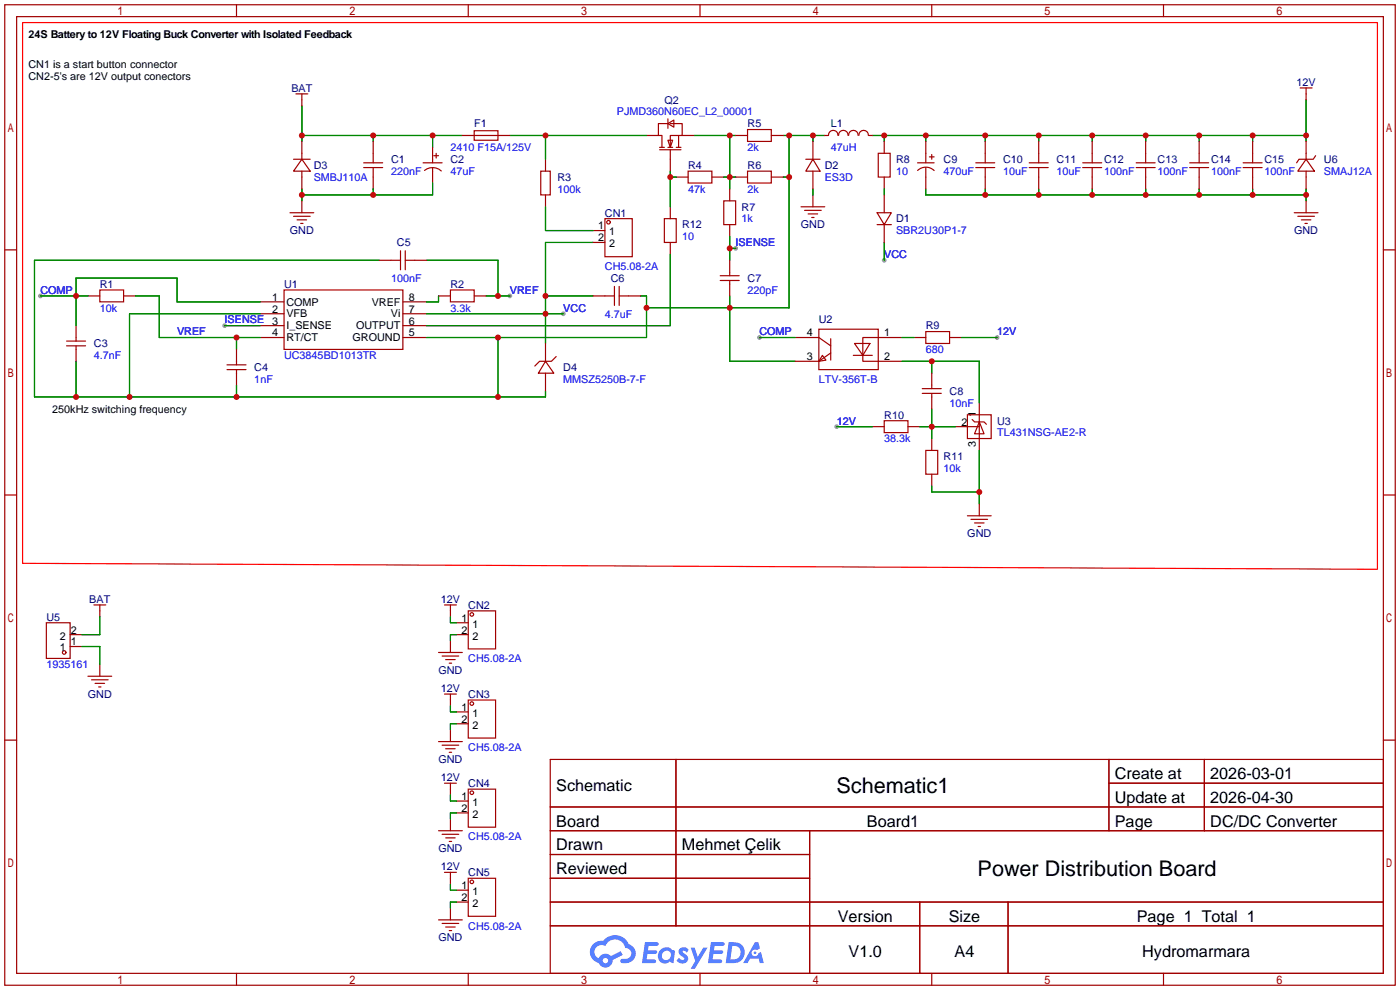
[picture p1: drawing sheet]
<svg xmlns="http://www.w3.org/2000/svg" width="299mm" height="212mm" viewBox="0 0 299 212" stroke-linecap="round" stroke-linejoin="round" font-family="sans-serif">
<g fill="#999">
<circle cx="157.2" cy="53.1" r=".51"/>
<circle cx="48" cy="69.6" r=".51"/>
<circle cx="109" cy="63.2" r=".51"/>
<circle cx="120.4" cy="67.1" r=".51"/>
<circle cx="189" cy="55.6" r=".51"/>
<circle cx="178.8" cy="91.2" r=".51"/>
<circle cx="213.1" cy="72.1" r=".51"/>
<circle cx="162.3" cy="72.1" r=".51"/>
<circle cx="8.6" cy="63.2" r=".51"/>
</g>
<g fill="none" stroke="#a10000" stroke-width=".25">
<path d="M1 1h297.2v209.6h-297.2zM3.6 3.6h292.1v204.4h-292.1zM50.5 1v2.6M100.1 1v2.6M149.6 1v2.6M199.1 1v2.6M248.7 1v2.6M1 53.4h2.6M295.7 53.4h2.5M1 105.8h2.6M295.7 105.8h2.5M1 158.2h2.6"/>
<path d="M295.7 158.2h2.5M117.6 162.3h178.1v45.7h-178.1zM117.6 172.5h178.1M117.6 177.5h178.1M144.5 162.3v35.6M173 177.5v30.5M237 162.3v15.2M237 167.4h58.7M257.4 162.3v15.2M117.6 182.6h55.4M117.6 192.8h178.1M117.6 187.7h55.4"/>
<path d="M117.6 197.9h178.1M196.6 192.8v15.2M215.4 192.8v15.2M50.5 208v2.6M100.1 208v2.6M149.6 208v2.6M199.1 208v2.6M248.7 208v2.6"/>
</g>
<g fill="#5487ff">
<path d="M145.3 202.7a1.3 1.3 0 0 1 1.9 .3l-.4 .6a.54 .54 0 0 0-.9-.2l.1 .2a1.34 1.34 0 0 1 .9 1.8 1.47 1.47 0 0 1-2.3-.1l.5-.6 .8 .5a.31 .31 0 0 0 .4-.3 .31 .31 0 0 0-.3-.4 1.12 1.12 0 0 1-.7-1.8z"/>
<path d="M147.6 202.5h.9l.6 2 1.2-2h.9l-2.7 4.6h-.9l1-1.7z"/>
<path d="M137.8 201.4h1.7a1.31 1.31 0 0 1 1.2 .2 .4 .4 0 0 1-.3 .5l-1.8 .1-.1 .9h1.6a.4 .4 0 0 1 .4 .4 .4 .4 0 0 1-.5 .4h-1.6l-.2 1.2h1.4a.46 .46 0 0 1 .5 0 .46 .46 0 0 1 .1 .5l-.4 .2h-2.6z"/>
<path d="M151.9 201.4h1.7a1.32 1.32 0 0 1 1.2 .2 .39 .39 0 0 1-.3 .5l-1.8 .1-.1 .9h1.6a.4 .4 0 0 1 .4 .4 .4 .4 0 0 1-.4 .4h-1.7l-.2 1.2h1.4a.46 .46 0 0 1 .5 0 .46 .46 0 0 1 .1 .5l-.4 .2h-2.6z"/>
<path d="M161.3 201.4h.8l.3 1.3-.6 .4a.75 .75 0 0 0-1.1 .3 .75 .75 0 0 0 .5 1 .75 .75 0 0 0 .9-.7l.5-.2 .6 2.3h-.8l-.3-.9h-1.8l-.5 .9h-1z"/>
<path d="M155.7 201.4l-.6 4.4h1.5a2.27 2.27 0 0 0 2.6-2.2 2.27 2.27 0 0 0-2.7-2.2zM156.5 202.1a1.5 1.5 0 0 1 1.8 1.6 1.5 1.5 0 0 1-1.9 1.4h-.3z"/>
<path d="M141.2 203a1.6 1.6 0 0 0-.3 2.3 1.6 1.6 0 0 0 2.3 .2l.7 .3 .3-2.4-.1-.3-.5-.1a1.58 1.58 0 0 0-2.4 0zM141.8 203.5a.98 .98 0 0 1 1.6 .4 .98 .98 0 0 1-1.1 1.3 .94 .94 0 0 1-.9-.7 .94 .94 0 0 1 .4-1z"/>
<path d="M126.8 201.8a2.37 2.37 0 0 0 1.1 4 1.54 1.54 0 0 0 1.8 1 1.54 1.54 0 0 0 1.2-1.6l2.2-1.1-.5-.8-2 1a1.57 1.57 0 0 0-2.7 .5 1.5 1.5 0 0 1-.7-2.1 1.5 1.5 0 0 1 2.2-.5 2.23 2.23 0 0 1 2.3-1.4 2.23 2.23 0 0 1 2 1.8 1.16 1.16 0 0 1 1.2 1.1 1.16 1.16 0 0 1-1.1 1.2h-.7a.47 .47 0 0 0-.5 .4 .47 .47 0 0 0 .4 .5 2.17 2.17 0 0 0 2.5-.9 2.17 2.17 0 0 0-.3-2.7l-.8-.4a3.2 3.2 0 0 0-5.5-.7l-1.1 .1zM128.8 205.3a.6 .6 0 0 1 1.2 0 .6 .6 0 0 1-1.2 0z"/>
<circle cx="161.4" cy="203.6" r=".28"/>
</g>
<g fill="none" stroke="#a10000" stroke-width=".25">
<path d="M277.9 18.8h2.5M279.1 18.8v2.5M62.7 34h3.6M63.2 20.1h2.6M64.5 34l1.8 2.6h-3.6zM64.5 20.1v2.5M64.5 30.2v3.8M64.5 36.6v3.8M77.7 35.8h4.1M77.7 34.8h4.1M79.8 30.2v4.6M79.8 35.8v4.6"/>
<path d="M90.4 34.8h4.1M90.7 36.4a2.74 2.74 0 0 1 3.6 .1M92.5 31.5v3.3M92.5 35.8v3.3M92.7 33.3h1M93.2 32.8v1M98.8 29h10.2M101.3 27.9h5.1v2.1h-5.1zM115.6 36.6h2v5.1h-2zM116.6 34v2.6M138.2 29h2.5M141 32h4.5"/>
<path d="M141 31.5h1M142.7 30h1.1l-.5 1.5zM142.7 26.4l1.3-.7v1.5zM142.7 26.4h-2v2.6h.8v2.5M142.7 25.4v2M142.7 31.5h1.1M143.3 26.4h2.5v2.6h-2.5v2.5M143.3 32v4.6M144.5 37.8h2.6M144.5 31.5h1M145 29v2.5M145.8 29h2.5"/>
<path d="M147.1 36.6h5v2.5h-5zM152.1 37.8h2.6M157.2 37.8h2.6M157.2 29h2.6M159.8 27.7h5v2.5h-5zM159.8 36.6h5v2.5h-5zM164.8 37.8h2.6M164.8 29h2.6M172.2 34h3.1M173.7 34l1.6 2.6h-3.1zM173.7 30.2v3.8M173.7 36.6v3.8"/>
<path d="M176.3 29h.7M177.1 28.9a1.01 1.01 0 0 1 1-1 1.01 1.01 0 0 1 1 1M179.2 28.9a1.01 1.01 0 0 1 1-1 1.01 1.01 0 0 1 1 1M181.4 28.9a1.01 1.01 0 0 1 1-1 1.01 1.01 0 0 1 1 1M183.6 28.9a1.01 1.01 0 0 1 1-1 1.01 1.01 0 0 1 1 1M185.7 29h.7M187.7 32.8h2.5v5h-2.5zM189 30.2v2.6M189 37.8v2.6M196.1 34.8h3.5M196.1 36.4a2.54 2.54 0 0 1 3.6 .1M197.9 30.2v4.6"/>
<path d="M197.9 35.8v4.6M198.6 33.5h1M199.1 33v1M208.5 35.8h4.1M208.5 34.8h4.1M210.6 30.2v4.6M210.6 35.8v4.6M220 35.8h4M220 34.8h4M222 30.2v4.6M222 35.8v4.6M231.4 35.8h4.1"/>
<path d="M231.4 34.8h4.1M233.4 30.2v4.6M233.4 35.8v4.6M242.8 35.8h4.1M242.8 34.8h4.1M244.9 30.2v4.6M244.9 35.8v4.6M254.3 35.8h4M254.3 34.8h4M256.3 30.2v4.6M256.3 35.8v4.6M265.7 35.8h4"/>
<path d="M265.7 34.8h4M267.7 30.2v4.6M267.7 35.8v4.6M279.1 34l1.8 2.6h-3.5zM279.1 30.2v3.8M279.1 36.6v3.8M281.2 33.3l-.5 .7h-3.1l-.5 .8M62 45.5h5.1M62.7 46.2h3.6M63.5 47h2M64.3 47.8h.5M64.5 42.9v2.6"/>
<path d="M81 55.6h4.6M85.6 53.6v4.1M86.6 53.6v4.1M86.6 55.6h4.6M116.6 41.7v2.5M126.7 49.3h2.6M126.7 51.8h2.6M129.3 46.7h5.8v8.2h-5.8zM142 46.7h2.5v5.1h-2.5zM143.3 44.2v2.5M143.3 51.8v2.6M153.9 59.9h4.1"/>
<path d="M153.9 58.9h4.1M154.7 42.9h2.5v5.1h-2.5zM156 40.4v2.5M156 48v2.5M156 55.6v3.3M156 59.9v3.3M171.2 44.2h5.1M172 45h3.5M172.7 45.7h2.1M173.5 46.5h.5M173.7 41.7v2.5M187.5 45.5h3l-1.5 2.5z"/>
<path d="M187.5 48h3M189 41.7v3.8M189 48v3.8M276.6 45.5h5.1M277.4 46.2h3.5M278.1 47h2.1M278.9 47.8h.5M279.1 42.9v2.6M14.2 73.9h4.1M14.2 72.9h4.1M16.3 69.6v3.3M16.3 73.9v3.3"/>
<path d="M18.8 63.2h2.5M21.3 62h5.1v2.5h-5.1zM26.4 63.2h2.6M48.5 79h4.1M48.5 78h4.1M50.5 74.7v3.3M50.5 79v3.3M55.6 64.5h5.1M55.6 67.1h5.1M55.6 69.6h5.1M55.6 72.1h5.1M60.7 62h25.4v12.7h-25.4z"/>
<path d="M86.1 64.5h5.1M86.1 67.1h5.1M86.1 69.6h5.1M86.1 72.1h5.1M93.7 63.2h2.6M96.3 62h5v2.5h-5zM101.3 63.2h2.6M116.6 77.2l1.8 2.6h-3.3zM116.6 73.4v3.8M116.6 79.8v3.8M118.9 76.2l-1 1h-2.6l-1 1M126.7 63.2h4.6"/>
<path d="M131.3 61.2v4.1M132.3 63.2h4.6M132.3 61.2v4.1M169.9 72.1h5.1l2.5 1.8M169.9 77.2h5.1M175 70.4h12.7v8.6h-12.7zM175.8 75.9l.7 1.1-1.5 .2zM177.5 75.4l-2.5 1.8M177.5 72.4v4.6M182.4 75.9h4M182.6 73.4h3.3l-1.5 2.5zM192.8 72.1h-8.4v5.1h8.4"/>
<path d="M195.3 72.1h2.6M197.9 70.9h5v2.5h-5zM199.1 79.8v3.3M202.9 72.1h2.6M186.4 91.2h2.6M189 89.9h5.1v2.6h-5.1zM194.1 91.2h2.5M197.1 84.1h4.1M197.1 83.1h4.1M197.9 96.3h2.5v5h-2.5zM199.1 84.1v3.3M199.1 93.7v2.6"/>
<path d="M204.2 91.2h5.1M206.8 88.6h5v5.1h-5zM207.8 89.7l.5 .5h2l.5 .5M209.3 90.2l1 2.5h-2zM209.3 86.1v10.2M199.1 101.3v2.6M206.8 110.2h5M207.5 111h3.6M208.3 111.8h2M209 112.5h.5M209.3 107.7v2.5M9.9 133.1h5.1v7.6h-5.1z"/>
<path d="M15 138.2h2.5M15 135.6h2.5M20.1 129.3h2.5M21.3 129.3v2.5M93.7 139.4h5.1M95 129.3h2.5M96.3 129.3v2.5M96.3 136.9v2.5M97.5 135.6h2.6M97.5 133.1h2.6M100.1 130.6h5.8v8.1h-5.8zM18.8 144.5h5.1"/>
<path d="M19.6 145.3h3.5M20.3 146.1h2.1M21.1 146.8h.5M21.3 142v2.5M93.7 158.5h5.1M94.5 140.2h3.5M94.5 159.3h3.5M95 148.3h2.5M95.2 141h2.1M96 141.7h.5M96.3 148.3v2.6M96.3 156v2.5"/>
<path d="M97.5 152.1h2.6M97.5 154.7h2.6M100.1 149.6h5.8v8.1h-5.8zM93.7 177.5h5.1M94.5 178.3h3.5M95 167.4h2.5M95.2 160h2.1M95.2 179.1h2.1M96 160.8h.5M96 179.8h.5M96.3 167.4v2.5M96.3 175v2.5"/>
<path d="M97.5 171.2h2.6M97.5 173.7h2.6M100.1 168.7h5.8v8.1h-5.8zM93.7 196.6h5.1M94.5 197.4h3.5M95 186.4h2.5M95.2 198.1h2.1M96 198.9h.5M96.3 186.4v2.6M96.3 194.1v2.5M97.5 190.2h2.6M97.5 192.8h2.6"/>
<path d="M100.1 187.7h5.8v8.1h-5.8z"/>
<circle cx="130" cy="47.5" r=".38"/>
<circle cx="13.7" cy="139.4" r=".38"/>
<circle cx="100.8" cy="131.3" r=".38"/>
<circle cx="100.8" cy="150.4" r=".38"/>
<circle cx="100.8" cy="169.4" r=".38"/>
<circle cx="100.8" cy="188.5" r=".38"/>
</g>
<g fill="none" stroke="#008700" stroke-width=".25">
<path d="M64.5 29h34.3M64.5 22.6v7.6M79.8 29v1.2M92.5 39.1v2.6h-28M92.5 29v2.5M109 29h29.2M116.6 29v5M143.3 36.6v7.6M143.3 37.8h1.2M148.3 29h8.9M154.7 37.8h2.5M156 29v11.4"/>
<path d="M167.4 37.8h1.3M167.4 29h8.9M168.7 29v36.8h-30.5M173.7 29v1.2M186.4 29h92.7M189 29v1.2M197.9 29v1.2M210.6 29v1.2M222 29v1.2M233.4 29v1.2M244.9 29v1.2M256.3 29v1.2"/>
<path d="M267.7 29v1.2M279.1 21.3v8.9M64.5 40.4v2.5M79.8 40.4v1.3M81 55.6h-73.6v29.2h109.2v-1.2M91.2 55.6h15.2v7.6M116.6 44.2v5.1h10.1M126.7 51.8h-10.1v21.6M143.3 54.4v15.2h-52.1M156 50.5v5.1M156 53.1h1.2M173.7 40.4v1.3"/>
<path d="M189 40.4v1.3M189 51.8v3.8M197.9 40.4v1.3h81.2M210.6 40.4v1.3M222 40.4v1.3M233.4 40.4v1.3M244.9 40.4v1.3M256.3 40.4v1.3M267.7 40.4v1.3M279.1 40.4v2.5M8.6 63.2h10.2M16.3 77.2v7.6"/>
<path d="M29 63.2h5v8.9h21.6M48 69.6h7.6M50.5 72.1v2.6M55.6 67.1h-27.9v17.7M55.6 64.5h-17.8v-5.1h-21.5v10.2M91.2 67.1h29.2M93.7 63.2v1.3h-2.5M103.9 63.2h5.1M106.4 72.1v12.7M116.6 63.2h10.1M136.9 63.2h1.3v8.9h-47M156 63.2v14h13.9"/>
<path d="M162.3 72.1h7.6M192.8 72.1h2.5M192.8 77.2h16.5v8.9M199.1 77.2v2.6M205.5 72.1h7.6M50.5 82.3v2.5M178.8 91.2h7.6M196.6 91.2h7.6M199.1 87.4v6.3M209.3 96.3v11.4M199.1 103.9v1.3h10.2M17.5 138.2h3.8v3.8"/>
<path d="M21.3 131.8v3.8h-3.8M96.3 131.8v1.3h1.2M97.5 135.6h-1.2v1.3M96.3 150.9v1.2h1.2M97.5 154.7h-1.2v1.3M96.3 169.9v1.3h1.2M97.5 173.7h-1.2v1.3M96.3 189v1.2h1.2M97.5 192.8h-1.2v1.3"/>
</g>
<path d="M4.8 4.8h289.6v116.9l-289.6-1.3z" fill="none" stroke="#f00" stroke-width=".25"/>
<g fill="#c00">
<circle cx="143.3" cy="37.8" r=".63"/>
<circle cx="156" cy="37.8" r=".63"/>
<circle cx="156" cy="29" r=".63"/>
<circle cx="168.7" cy="29" r=".63"/>
<circle cx="173.7" cy="29" r=".63"/>
<circle cx="168.7" cy="37.8" r=".63"/>
<circle cx="156" cy="65.8" r=".63"/>
<circle cx="138.2" cy="65.8" r=".63"/>
<circle cx="106.4" cy="72.1" r=".63"/>
<circle cx="106.4" cy="84.8" r=".63"/>
<circle cx="50.5" cy="84.8" r=".63"/>
<circle cx="27.7" cy="84.8" r=".63"/>
<circle cx="16.3" cy="84.8" r=".63"/>
<circle cx="156" cy="53.1" r=".63"/>
<circle cx="106.4" cy="63.2" r=".63"/>
<circle cx="189" cy="29" r=".63"/>
<circle cx="197.9" cy="29" r=".63"/>
<circle cx="210.6" cy="29" r=".63"/>
<circle cx="222" cy="29" r=".63"/>
<circle cx="233.4" cy="29" r=".63"/>
<circle cx="244.9" cy="29" r=".63"/>
<circle cx="256.3" cy="29" r=".63"/>
<circle cx="267.7" cy="29" r=".63"/>
<circle cx="279.1" cy="29" r=".63"/>
<circle cx="210.6" cy="41.7" r=".63"/>
<circle cx="222" cy="41.7" r=".63"/>
<circle cx="233.4" cy="41.7" r=".63"/>
<circle cx="244.9" cy="41.7" r=".63"/>
<circle cx="256.3" cy="41.7" r=".63"/>
<circle cx="267.7" cy="41.7" r=".63"/>
<circle cx="279.1" cy="41.7" r=".63"/>
<circle cx="116.6" cy="67.1" r=".63"/>
<circle cx="116.6" cy="63.2" r=".63"/>
<circle cx="92.5" cy="29" r=".63"/>
<circle cx="79.8" cy="29" r=".63"/>
<circle cx="64.5" cy="29" r=".63"/>
<circle cx="199.1" cy="91.2" r=".63"/>
<circle cx="209.3" cy="105.2" r=".63"/>
<circle cx="199.1" cy="77.2" r=".63"/>
<circle cx="16.3" cy="63.2" r=".63"/>
<circle cx="50.5" cy="72.1" r=".63"/>
<circle cx="79.8" cy="41.7" r=".63"/>
<circle cx="64.5" cy="41.7" r=".63"/>
<circle cx="116.6" cy="29" r=".63"/>
</g>
<g font-size="4.6">
<text x="178.8" y="169.4">Schematic1</text>
<text x="208.9" y="187.2">Power Distribution Board</text>
</g>
<g font-size="3.5">
<text x="238.3" y="166.5">Create at</text>
<text x="258.7" y="166.5">2026-03-01</text>
<text x="118.9" y="169.1">Schematic</text>
<text x="238.3" y="171.6">Update at</text>
<text x="258.7" y="171.6">2026-04-30</text>
<text x="118.9" y="176.7">Board</text>
<text x="185.3" y="176.7">Board1</text>
<text x="238.3" y="176.7">Page</text>
<text x="258.7" y="176.7">DC/DC Converter</text>
<text x="118.9" y="181.8">Drawn</text>
<text x="145.7" y="181.8">Mehmet Çelik</text>
<text x="118.9" y="186.8">Reviewed</text>
<text x="179.1" y="197">Version</text>
<text x="202.8" y="197">Size</text>
<text x="243" y="197">Page 1 Total 1</text>
<text x="181.4" y="204.6">V1.0</text>
<text x="204" y="204.6">A4</text>
<text x="244.1" y="204.6">Hydromarmara</text>
</g>
<g font-size="2.3">
<text x="6.1" y="8.2">24S Battery to 12V Floating Buck Converter with Isolated Feedback</text>
<text x="6.1" y="14.5">CN1 is a start button connector</text>
<text x="6.1" y="17.1">CN2-5's are 12V output conectors</text>
<text x="127.9" y="49">1</text>
<text x="127.9" y="51.6">2</text>
<text x="130.2" y="50.3">1</text>
<text x="130.2" y="52.9">2</text>
<text x="58.2" y="64.3">1</text>
<text x="61.2" y="65.3">COMP</text>
<text x="79.4" y="65.3">VREF</text>
<text x="87.4" y="64.3">8</text>
<text x="58.2" y="66.8">2</text>
<text x="58.2" y="69.4">3</text>
<text x="58.2" y="71.9">4</text>
<text x="61.2" y="67.8">VFB</text>
<text x="61.2" y="70.4">I_SENSE</text>
<text x="76.1" y="70.4">OUTPUT</text>
<text x="83.5" y="67.8">Vi</text>
<text x="87.4" y="71.9">5</text>
<text x="87.4" y="69.4">6</text>
<text x="87.4" y="66.8">7</text>
<text x="172.5" y="71.8">4</text>
<text x="189" y="71.8">1</text>
<text x="61.2" y="72.9">RT/CT</text>
<text x="75.3" y="72.9">GROUND</text>
<text x="172.5" y="76.9">3</text>
<text x="189" y="76.9">2</text>
<text x="11.2" y="88.2">250kHz switching frequency</text>
<text x="208.6" y="89.1" transform="rotate(-90 208.6 89.1)">1</text>
<text x="205.5" y="91">2</text>
<text x="208.6" y="95.5" transform="rotate(-90 208.6 95.5)">3</text>
<text x="12.8" y="136.7">2</text>
<text x="15.1" y="137.9">1</text>
<text x="15.1" y="135.4">2</text>
<text x="98.7" y="132.9">1</text>
<text x="98.7" y="135.4">2</text>
<text x="101" y="134.1">1</text>
<text x="101" y="136.7">2</text>
<text x="12.8" y="139.2">1</text>
<text x="98.7" y="151.9">1</text>
<text x="98.7" y="154.5">2</text>
<text x="101" y="153.2">1</text>
<text x="101" y="155.7">2</text>
<text x="98.7" y="171">1</text>
<text x="98.7" y="173.5">2</text>
<text x="101" y="172.2">1</text>
<text x="101" y="174.8">2</text>
<text x="98.7" y="190">1</text>
<text x="101" y="191.3">1</text>
<text x="98.7" y="192.6">2</text>
<text x="101" y="193.8">2</text>
</g>
<g font-size="2.3" fill="#000080">
<text x="62.3" y="19.6">BAT</text>
<text x="142" y="22.1">Q2</text>
<text x="277.1" y="18.3">12V</text>
<text x="101.3" y="27.2">F1</text>
<text x="159.8" y="27.2">R5</text>
<text x="177.5" y="27.2">L1</text>
<text x="83.6" y="34.8">C1</text>
<text x="96.3" y="34.8">C2</text>
<text x="191.5" y="34.8">R8</text>
<text x="201.7" y="34.8">C9</text>
<text x="214.4" y="34.8">C10</text>
<text x="225.8" y="34.8">C11</text>
<text x="236" y="34.8">C12</text>
<text x="247.4" y="34.8">C13</text>
<text x="258.8" y="34.8">C14</text>
<text x="270.3" y="34.8">C15</text>
<text x="283" y="34.8">U6</text>
<text x="67.1" y="36.1">D3</text>
<text x="119.1" y="38.7">R3</text>
<text x="147.1" y="36.1">R4</text>
<text x="159.8" y="36.1">R6</text>
<text x="176.3" y="36.1">D2</text>
<text x="129.3" y="46.3">CN1</text>
<text x="158.5" y="45">R7</text>
<text x="191.5" y="47.5">D1</text>
<text x="62" y="50.1">GND</text>
<text x="84.8" y="52.6">C5</text>
<text x="145.8" y="48.8">R12</text>
<text x="171.2" y="48.8">GND</text>
<text x="276.6" y="50.1">GND</text>
<text x="21.3" y="61.5">R1</text>
<text x="60.7" y="61.5">U1</text>
<text x="96.3" y="61.5">R2</text>
<text x="130.6" y="60.2">C6</text>
<text x="159.8" y="60.2">C7</text>
<text x="175" y="69.1">U2</text>
<text x="197.9" y="70.4">R9</text>
<text x="20.1" y="74.2">C3</text>
<text x="54.4" y="79.3">C4</text>
<text x="120.4" y="79.3">D4</text>
<text x="189" y="89.5">R10</text>
<text x="202.9" y="84.4">C8</text>
<text x="213.1" y="90.7">U3</text>
<text x="201.7" y="98.3">R11</text>
<text x="206.7" y="114.9">GND</text>
<text x="19.1" y="128.8">BAT</text>
<text x="94.2" y="128.8">12V</text>
<text x="100.1" y="130.1">CN2</text>
<text x="9.9" y="132.6">U5</text>
<text x="18.8" y="149.1">GND</text>
<text x="93.7" y="144.1">GND</text>
<text x="94.2" y="147.9">12V</text>
<text x="100.1" y="149.1">CN3</text>
<text x="93.7" y="163.1">GND</text>
<text x="94.2" y="166.9">12V</text>
<text x="100.1" y="168.2">CN4</text>
<text x="93.7" y="182.2">GND</text>
<text x="94.2" y="186">12V</text>
<text x="100.1" y="187.2">CN5</text>
<text x="93.7" y="201.2">GND</text>
</g>
<g font-size="2.3" fill="#00f">
<text x="131.8" y="24.7">PJMD360N60EC_L2_00001</text>
<text x="96.3" y="32.3">2410 F15A/125V</text>
<text x="159.8" y="32.3">2k</text>
<text x="177.5" y="32.3">47uH</text>
<text x="67.1" y="38.7">SMBJ110A</text>
<text x="83.6" y="37.4">220nF</text>
<text x="96.3" y="37.4">47uF</text>
<text x="119.1" y="41.2">100k</text>
<text x="147.1" y="41.2">47k</text>
<text x="159.8" y="41.2">2k</text>
<text x="176.3" y="38.7">ES3D</text>
<text x="191.5" y="37.4">10</text>
<text x="201.7" y="37.4">470uF</text>
<text x="214.4" y="37.4">10uF</text>
<text x="225.8" y="37.4">10uF</text>
<text x="236" y="37.4">100nF</text>
<text x="247.4" y="37.4">100nF</text>
<text x="258.8" y="37.4">100nF</text>
<text x="270.3" y="37.4">100nF</text>
<text x="283" y="37.4">SMAJ12A</text>
<text x="158.5" y="47.5">1k</text>
<text x="145.8" y="51.4">10</text>
<text x="157.2" y="52.6">ISENSE</text>
<text x="191.5" y="50.1">SBR2U30P1-7</text>
<text x="129.3" y="57.7">CH5.08-2A</text>
<text x="189" y="55.2">VCC</text>
<text x="8.6" y="62.8">COMP</text>
<text x="83.6" y="60.2">100nF</text>
<text x="109" y="62.8">VREF</text>
<text x="159.8" y="62.8">220pF</text>
<text x="21.3" y="66.6">10k</text>
<text x="37.8" y="71.7">VREF</text>
<text x="48" y="69.1">ISENSE</text>
<text x="96.3" y="66.6">3.3k</text>
<text x="120.4" y="66.6">VCC</text>
<text x="129.3" y="67.9">4.7uF</text>
<text x="162.3" y="71.7">COMP</text>
<text x="213.1" y="71.7">12V</text>
<text x="20.1" y="76.8">4.7nF</text>
<text x="60.7" y="76.8">UC3845BD1013TR</text>
<text x="197.9" y="75.5">680</text>
<text x="54.4" y="81.8">1nF</text>
<text x="120.4" y="81.8">MMSZ5250B-7-F</text>
<text x="175" y="81.8">LTV-356T-B</text>
<text x="202.9" y="86.9">10nF</text>
<text x="178.8" y="90.7">12V</text>
<text x="189" y="94.5">38.3k</text>
<text x="213.1" y="93.3">TL431NSG-AE2-R</text>
<text x="201.7" y="100.9">10k</text>
<text x="9.9" y="142.8">1935161</text>
<text x="100.1" y="141.5">CH5.08-2A</text>
<text x="100.1" y="160.6">CH5.08-2A</text>
<text x="100.1" y="179.6">CH5.08-2A</text>
<text x="100.1" y="198.7">CH5.08-2A</text>
</g>
</svg>
